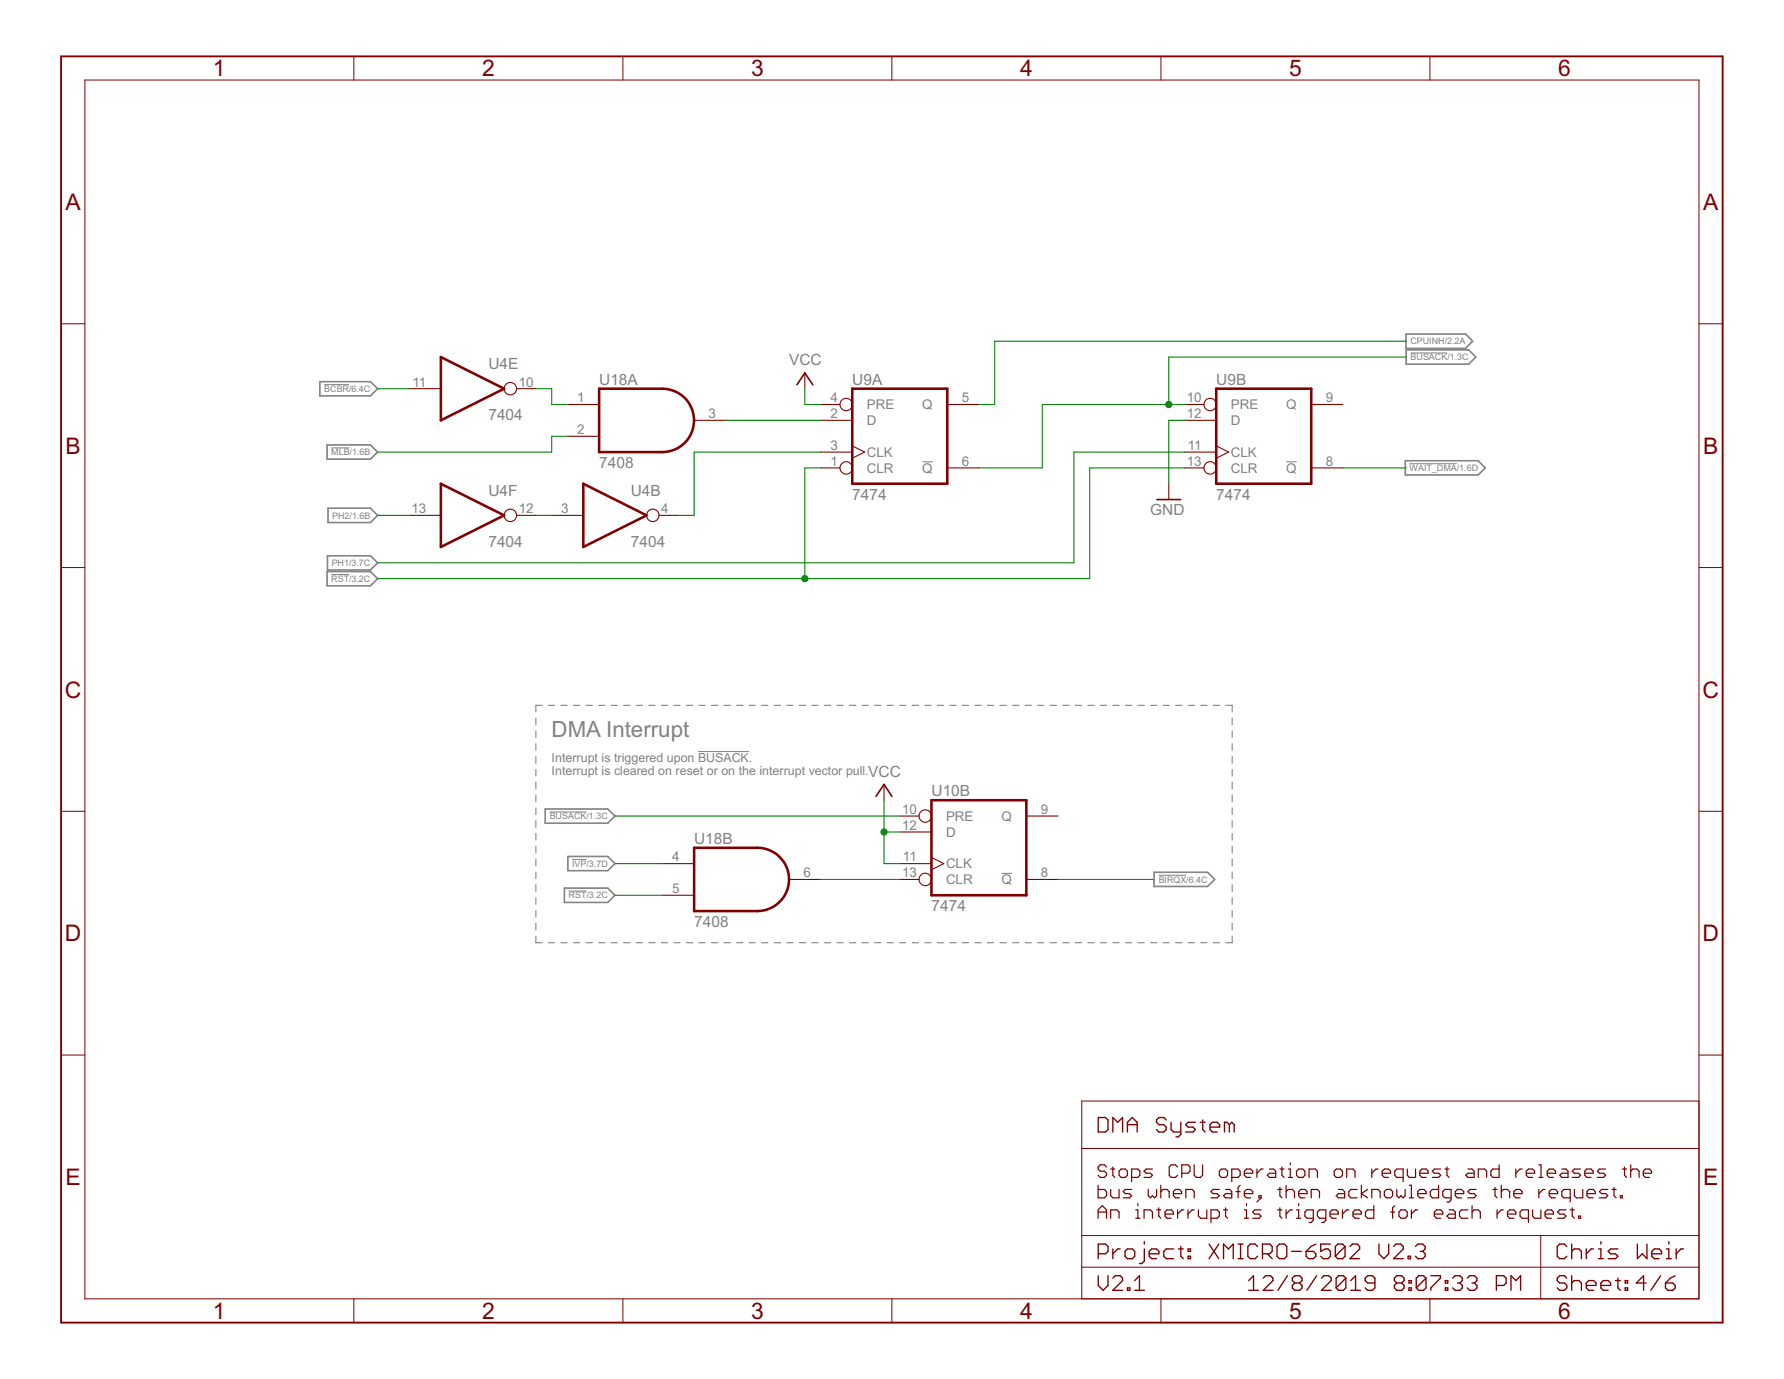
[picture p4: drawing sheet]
<svg xmlns="http://www.w3.org/2000/svg" width="279mm" height="216mm" viewBox="0 0 279 216" stroke-linecap="round" stroke-linejoin="round" font-family="sans-serif">
<g fill="none" stroke="#808080" stroke-width=".16">
<path d="M220.9 55.3h5.8M50.8 60.2h3.9M51.9 70.1h2.9M144.4 72.3h1.7M201.4 72.3h1.7M220.7 72.6h7.5M51.9 90h2.8M109.3 117.7h8M86.1 127.1h5.7M89 139.5h2.8M89.6 134.6h2.2M156.8 136.7h1.7"/>
<path d="M181.5 137h4.3"/>
</g>
<g fill="none" stroke="#808080" stroke-width=".17">
<path d="M83.9 112.4v1.1M83.9 114.4v1.1M83.9 116.4v1.1M83.9 118.4v1.1M84.9 110.4h-1v1.1M85.9 110.4h1M87.8 110.4h1M89.8 110.4h1M91.8 110.4h1M93.7 110.4h1M95.7 110.4h1M97.7 110.4h1"/>
<path d="M99.6 110.4h1M101.6 110.4h1M103.6 110.4h1M105.5 110.4h1M107.5 110.4h1M109.5 110.4h.9M111.4 110.4h1M113.4 110.4h1M115.4 110.4h1M117.3 110.4h1M119.3 110.4h1M121.2 110.4h1"/>
<path d="M123.2 110.4h1M125.2 110.4h1M127.1 110.4h1M129.1 110.4h1M131.1 110.4h1M133 110.4h1M135 110.4h1M137 110.4h1M138.9 110.4h1M140.9 110.4h1M142.9 110.4h.9M144.8 110.4h1"/>
<path d="M146.8 110.4h1M148.8 110.4h1M150.7 110.4h1M152.7 110.4h1M154.6 110.4h1M156.6 110.4h1M158.6 110.4h1M160.5 110.4h1M162.5 110.4h1M164.5 110.4h1M166.4 110.4h1M168.4 110.4h1"/>
<path d="M170.4 110.4h1M172.3 110.4h1M174.3 110.4h1M176.3 110.4h.9M178.2 110.4h1M180.2 110.4h1M182.2 110.4h.9M184.1 110.4h1M186.1 110.4h1M188 110.4h1M190 110.4h1M192 110.4h1v1.1"/>
<path d="M193 112.4v1.1M193 114.4v1.1M193 116.4v1.1M193 118.4v1.1M83.9 120.5v1M83.9 122.5v1M83.9 124.5v1M83.9 126.5v1M83.9 128.5v1M83.9 130.5v1M83.9 132.5v1M83.9 134.5v1.1"/>
<path d="M83.9 136.5v1.1M83.9 138.5v1.1M193 120.5v1M193 122.5v1M193 124.5v1M193 126.5v1M193 128.5v1M193 130.5v1M193 132.5v1M193 134.5v1.1M193 136.5v1.1M193 138.5v1.1"/>
<path d="M83.9 140.5v1.1M83.9 142.6v1M83.9 144.5v1.1M83.9 146.6v1h1M85.9 147.6h1M87.8 147.6h1M89.8 147.6h1M91.8 147.6h1M93.7 147.6h1M95.7 147.6h1M97.7 147.6h1M99.6 147.6h1"/>
<path d="M101.6 147.6h1M103.6 147.6h1M105.5 147.6h1M107.5 147.6h1M109.5 147.6h.9M111.4 147.6h1M113.4 147.6h1M115.4 147.6h1M117.3 147.6h1M119.3 147.6h1M121.2 147.6h1M123.2 147.6h1"/>
<path d="M125.2 147.6h1M127.1 147.6h1M129.1 147.6h1M131.1 147.6h1M133 147.6h1M135 147.6h1M137 147.6h1M138.9 147.6h1M140.9 147.6h1M142.9 147.6h.9M144.8 147.6h1M146.8 147.6h1"/>
<path d="M148.8 147.6h1M150.7 147.6h1M152.7 147.6h1M154.6 147.6h1M156.6 147.6h1M158.6 147.6h1M160.5 147.6h1M162.5 147.6h1M164.5 147.6h1M166.4 147.6h1M168.4 147.6h1M170.4 147.6h1"/>
<path d="M172.3 147.6h1M174.3 147.6h1M176.3 147.6h.9M178.2 147.6h1M180.2 147.6h1M182.2 147.6h.9M184.1 147.6h1M186.1 147.6h1M188 147.6h1M190 147.6h1M193 146.6v1h-1M193 140.5v1.1"/>
<path d="M193 142.6v1M193 144.5v1.1"/>
</g>
<path d="M50.1 59.8h7.9l1.1 1.1-1.1 1.1h-7.9zM220.2 52.3h9.3l1.1 1.1-1.1 1.1h-9.3zM220.2 54.8h9.8l1.1 1.1-1.1 1.1h-9.8zM51.2 69.7h6.8l1.1 1.1-1.1 1.1h-6.8zM51.4 79.6h6.6l1.1 1.1-1.1 1.1h-6.6zM220.1 72.1h11.4l1.1 1.2-1.1 1.1h-11.4zM51.2 89.5h6.8l1.1 1.1-1.1 1.1h-6.8zM51.3 87h6.7l1.1 1.1-1.1 1.1h-6.7zM85.4 126.7h9.8l1.1 1.1-1.1 1.1h-9.8zM88.4 139h6.8l1.1 1.2-1.1 1.1h-6.8zM88.9 134.1h6.3l1.1 1.1-1.1 1.1h-6.3zM180.7 136.6h8.4l1.1 1.1-1.1 1.1h-8.4z" fill="none" stroke="#808080" stroke-width=".25"/>
<path d="M9.6 8.8h260.2v198.3h-260.2z" fill="none" stroke="#800000" stroke-width=".3"/>
<g fill="none" stroke="#800000" stroke-width=".16">
<path d="M13.3 12.5h252.8v190.8h-252.8zM55.4 8.8v3.7M97.6 8.8v3.7M139.7 8.8v3.7M181.8 8.8v3.7M223.9 8.8v3.7M9.6 50.7h3.7M266.1 50.7h3.7M9.6 88.9h3.7M266.1 88.9h3.7M9.6 127h3.7M266.1 127h3.7"/>
<path d="M9.6 165.2h3.7M169.4 179.8h96.7M266.1 165.2h3.7M266.1 172.4h-96.7v30.9M169.4 193.4h96.7M169.4 198.4h96.7M241.3 193.4v9.9M55.4 203.3v3.8M97.6 203.3v3.8M139.7 203.3v3.8M181.8 203.3v3.8M223.9 203.3v3.8"/>
</g>
<g fill="none" stroke="#800000" stroke-width=".21">
<path d="M172 175h1.1l.4 .3v1.5l-.4 .4h-1.1zM174.3 177.2v-2.2l.7 .7 .8-.7v2.2M176.6 177.2v-1.5l.7-.7 .8 .7v1.5M176.6 176.1h1.5M182.6 175.3l-.3-.3h-.8l-.4 .3v.4l.4 .4h.8l.3 .4v.3l-.3 .4h-.8l-.4-.4M183.4 175.7v1.1l.4 .4h1.1M184.9 175.7v1.9l-.3 .4h-.4M187.2 175.7h-1.1l-.4 .4 .4 .4h.7l.4 .3-.4 .4h-1.1M188 175.7h.7M188.4 175.3v1.5l.3 .4M189.5 176.5h1.5v-.4l-.4-.4h-.7l-.4 .4v.7l.4 .4h.7M192.5 176.1l-.3-.4h-.4v1.5"/>
<path d="M192.5 176.1v1.1M192.5 176.1l.4-.4 .4 .4v1.1M172 196.3h1.1l.4-.4v-.7l-.4-.4h-1.1v2.3M172 199.7v1.6l.8 .7 .7-.7v-1.6M174.3 195.5v1.6M175.4 195.5h-.4l-.7 .8M176.6 195.5h.7l.4 .4v.8l-.4 .4h-.7l-.4-.4v-.8zM179.2 195.5v1.9l-.4 .4h-.3M179.2 194.4v.4M180 196.3h1.5v-.4l-.4-.4h-.7l-.4 .4v.8l.4 .4h.7M183.8 195.5h-1.2l-.3 .4v.8l.3 .4h1.2M184.6 195.5h.7"/>
<path d="M184.9 195.2v1.5l.4 .4M186.1 195.5h.4v.4h-.4zM186.1 196.7h.4v.4h-.4zM189.4 194.8l1.5 2.3M190.9 194.8l-1.5 2.3M191.6 197.1v-2.3l.8 .7 .7-.7v2.3M193.9 194.8h.8M193.9 197.1h.8M194.3 194.8v2.3M197 195.2l-.4-.4h-.8l-.4 .4v1.5l.4 .4h.8l.4-.4M197.7 196.3h1.2l.3-.4v-.7l-.3-.4h-1.2v2.3M198.5 196.3l.7 .8"/>
<path d="M200.4 194.8h.7l.4 .4v1.5l-.4 .4h-.7l-.4-.4v-1.5zM201.6 199.7l-1.5 2.3M202.3 195.9h1.5M204.6 195.9h1.1l.4 .4v.4l-.4 .4h-.8l-.3-.4zM206.1 194.8l-.8 .4-.7 .7M206.2 199.7l-1.5 2.3M208.4 194.8h-1.6v1.1l.8-.4h.4l.4 .4v.8l-.4 .4h-.8l-.4-.4M210.7 195.2l-.4-.4h-.8l-.4 .4v1.5M210.7 195.2v1.5l-.4 .4h-.8l-.4-.4M210.7 195.2l-1.6 1.5M211.4 195.2l.4-.4h.8l.3 .4v.3l-1.5 1.6h1.5M216 194.8v1.5l.7 .8 .8-.8v-1.5"/>
<path d="M218.2 195.2l.4-.4h.8l.4 .4v.3l-1.6 1.6h1.6M220.5 196.7h.4v.4h-.4zM221.7 195.2l.4-.4h.7l.4 .4v.3l-.4 .4M222.4 195.9h.4M222.8 195.9l.4 .4v.4l-.4 .4h-.7l-.4-.4M224.1 199.7h1.5v.4l-1.5 1.5v.4M245.4 195.2l-.4-.4h-.7l-.4 .4v1.5l.4 .4h.7l.4-.4M246.1 195.9l.4-.4h.8l.4 .4v1.2M246.1 194.8v2.3M246.1 199.7v2.3M248.4 195.5v1.6M249.6 195.5h-.4l-.8 .8"/>
<path d="M250.3 195.5h.4v1.6M250.3 197.1h.8M250.7 194.4v.4M253.4 195.5h-1.2l-.3 .4 .3 .4h.8l.4 .4-.4 .4h-1.1M256.4 194.8v2.3l.8-.8 .7 .8v-2.3M258.7 196.3h1.5v-.4l-.4-.4h-.7l-.4 .4v.8l.4 .4h.7M260.1 199.7l-1.5 2.3M261 195.5h.4v1.6M261 197.1h.7M261.4 194.4v.4M262.4 199.7l-.8 .4-.8 .8M262.5 195.5v1.6"/>
<path d="M263.7 195.5h-.4l-.8 .8M174.3 200.1l.4-.4h.7l.4 .4v.4l-1.5 1.5h1.5M176.6 201.6h.4v.4h-.4zM177.7 202h1.5M177.7 200.5l.8-.8v2.3M195.6 202h1.5M195.6 200.5l.7-.8v2.3M197.8 200.1l.4-.4h.8l.4 .4v.4l-1.6 1.5h1.6M202.8 200.9l-.4 .4v.3l.4 .4h.7l.4-.4v-.3l-.4-.4M202.8 200.9l-.4-.4v-.4l.4-.4h.7l.4 .4v.4l-.4 .4M202.8 200.9h.7M207 200.1l.3-.4h.8l.4 .4v.4l-1.5 1.5h1.5"/>
<path d="M210.8 200.1v1.5l-.4 .4h-.8l-.3-.4M210.8 200.1l-.4-.4h-.8l-.3 .4v1.5M210.8 200.1l-1.5 1.5M211.5 202h1.6M211.5 200.5l.8-.8v2.3M215.3 200.9h-1.1l-.4-.4v-.4l.4-.4h.7l.4 .4v1.5l-.4 .4h-.7l-.4-.4M218.8 200.9l-.4 .4v.3l.4 .4h.7l.4-.4v-.3l-.4-.4M218.8 200.9l-.4-.4v-.4l.4-.4h.7l.4 .4v.4l-.4 .4M218.8 200.9h.7M220.7 201.6h.3v.4h-.3zM220.7 200.5h.3v.4h-.3zM223.3 200.1v1.5l-.4 .4h-.7l-.4-.4"/>
<path d="M223.3 200.1l-.4-.4h-.7l-.4 .4v1.5M223.3 200.1l-1.5 1.5M226.4 201.6h.3v.4h-.3zM226.4 200.5h.3v.4h-.3zM227.5 200.1l.4-.4h.7l.4 .4v.4l-.4 .4M228.3 200.9h.3M228.6 200.9l.4 .4v.3l-.4 .4h-.7l-.4-.4M229.8 200.1l.4-.4h.7l.4 .4v.4l-.4 .4M230.5 200.9h.4M230.9 200.9l.4 .4v.3l-.4 .4h-.7l-.4-.4M234.4 201.3h1.1l.4-.4v-.8l-.4-.4h-1.1v2.3M236.6 202v-2.3l.8 .8 .7-.8v2.3"/>
<path d="M245.4 200.1l-.4-.4h-.7l-.4 .4v.4l.4 .4h.7l.4 .4v.3l-.4 .4h-.7l-.4-.4M246.1 200.9l.4-.4h.8l.4 .4v1.1M248.4 201.3h1.6v-.4l-.4-.4h-.8l-.4 .4v.7l.4 .4h.8M250.7 201.3h1.5v-.4l-.3-.4h-.8l-.4 .4v.7l.4 .4h.8M253 200.5h.8M253.4 200.1v1.5l.4 .4M254.5 201.6h.4v.4h-.4zM254.5 200.5h.4v.4h-.4zM257.8 200.9h-1.5l1.1-1.2v2.3M260.8 200.9h1.2l.4 .4v.3l-.4 .4h-.8l-.4-.4z"/>
</g>
<g fill="none" stroke="#800000" stroke-width=".19">
<path d="M172 185.6v1.9h1l.3-.3v-.6l-.3-.4h-1M172 190.7v-1.3l.6-.6 .7 .6v1.3M172 189.8h1.3M173.3 182.7l-.3-.3h-.7l-.3 .3v.3l.3 .4h.7l.3 .3v.3l-.3 .3h-.7l-.3-.3M173.9 183h.7M173.9 186.2v1l.4 .3h1v-1.3M173.9 190.7v-1.3h1l.4 .4v.9M174.3 182.7v1.3l.3 .3M175.6 183h.6l.4 .4v.6l-.4 .3h-.6l-.3-.3v-.6zM177.2 184.3h1l.3-.3v-.6l-.3-.4h-1v2M177.2 186.2h-1l-.3 .4 .3 .3h.7l.3 .3-.3 .3h-1M177.9 189.4h.3v1.3"/>
<path d="M177.9 190.7h.6M178.2 188.4v.4M179.2 190.7v-1.3h1l.3 .4v.9M179.8 186.2v1l.4 .3 .3-.3 .3 .3 .3-.3v-1M180.5 183h-1l-.3 .4 .3 .3h.7l.3 .3-.3 .3h-1M181.1 189.4h.7M181.5 189.1v1.3l.3 .3M181.8 186.6l.3-.4h.7l.3 .4v.9M181.8 185.6v1.9M182.5 190.1h1.3v-.3l-.4-.4h-.6l-.3 .4v.6l.3 .3h.6M183.8 186.9h1.3v-.3l-.4-.4h-.6l-.3 .4v.6l.3 .3h.6M184.4 182.7l-.3-.3h-.7l-.3 .3v1.3l.3 .3h.7l.3-.3"/>
<path d="M184.4 189.4v1.3M185.1 183.7h1l.3-.3v-.7l-.3-.3h-1v1.9M185.4 189.4h-.3l-.7 .7M185.7 187.5v-1.3h1l.3 .4v.9M186.1 189.4v1.3M187 182.4v1.6l.4 .3h.6l.3-.3v-1.6M187 189.4h-.3l-.6 .7M187.7 189.4v1l.3 .3h1v-1.3M189.7 190.7h.9l.4-.3v-.6l-.4-.4h-.9v2M191 186.2h-1l-.3 .4 .3 .3h.6l.4 .3-.4 .3h-.9M191.3 183h.6l.4 .4v.6l-.4 .3h-.6l-.3-.3v-.6zM191.6 189.4h.7"/>
<path d="M191.9 186.2h.7l.3 .4v.9h-1l-.3-.3 .3-.3h1M191.9 189.1v1.3l.4 .3M192.9 184.3h1l.3-.3v-.6l-.3-.4h-1v2M193.6 186.6h.6M194.2 185.6l-.3 .3v1.6M194.9 183.7h1.3v-.3l-.3-.4h-.7l-.3 .4v.6l.3 .3h.7M194.9 186.9h1.3v-.3l-.3-.4h-.7l-.3 .4v.6l.3 .3h.7M194.9 189.4h.3v1.3M194.9 190.7h.6M195.2 188.4v.4M196.8 183v1.3M197.2 187.2h.3v.3h-.3z"/>
<path d="M197.5 187.5l-.7 .7M197.5 189.4h-1l-.3 .4 .3 .3h.7l.3 .3-.3 .3h-1M197.8 183h-.3l-.7 .7M198.8 183h.7l.3 .4v.9h-1l-.3-.3 .3-.3h1M200.1 186.2h.7M200.1 189.4h.7M200.4 183h.7M200.4 185.9v1.3l.4 .3M200.4 189.1v1.3l.4 .3M200.8 182.7v1.3l.3 .3M201.4 186.6l.4-.4h.6l.3 .4v.9M201.4 185.6v1.9"/>
<path d="M201.4 189.4v1.3M201.8 184.3h.6M201.8 183h.3v1.3M202.1 182.1v.3M202.4 189.4h-.3l-.7 .7M203.1 183.4l.3-.4h.6l.4 .4v.6l-.4 .3h-.6l-.3-.3zM203.1 189.4h.3v1.3M203.1 190.7h.6M203.4 186.9h1.3v-.3l-.3-.4h-.7l-.3 .4v.6l.3 .3h.7M203.4 188.4v.4M205 184.3v-1.3h1l.3 .4v.9M205.4 187.5v-1.3h.9l.4 .4v.9"/>
<path d="M205.7 190.7h-1l-.3-.3v-.6l.3-.4h1v1.7l-.3 .3h-.4M207.6 190.7h-.9l-.4-.3v-.6l.4-.4h.9v1.7l-.3 .3h-.3M208.3 190.1h1.3v-.3l-.3-.4h-.7l-.3 .4v.6l.3 .3h.7M209.3 183h.6l.3 .4v.6l-.3 .3h-.6l-.3-.3v-.6zM209.6 186.2h.6l.4 .4v.9h-1l-.3-.3 .3-.3h1M210.2 189.4v1.3M210.9 184.3v-1.3h1l.3 .4v.9M211.2 189.4h-.3l-.7 .7M211.9 190.1h1.3v-.3l-.3-.4h-.7l-.3 .4v.6l.3 .3h.7M212.6 186.2h-1l-.4 .4v.6l.4 .3h1M213.2 185.6v1.9M214.2 186.2l-1 .7 1 .6"/>
<path d="M214.8 183v1.3M214.8 187.5v-1.3h1l.4 .4v.9M215.2 188.8v1.9h-1l-.4-.3v-.6l.4-.4h1M215.8 183h-.3l-.7 .7M216.5 183.7h1.3v-.3l-.4-.4h-.6l-.3 .4v.6l.3 .3h.6M217.1 186.2h.7l.3 .4v.6l-.3 .3h-.7l-.3-.3v-.6zM217.8 189.8h.6M218.4 188.8l-.3 .3v1.6M218.8 186.2v1l.3 .3 .3-.3 .4 .3 .3-.3v-1M219.4 189.4h.7l.3 .4v.6l-.3 .3h-.7l-.3-.3v-.6zM219.8 184.3h-1l-.4-.3v-.6l.4-.4h1v2M220.4 183v1l.3 .3h1v-1.3"/>
<path d="M220.7 187.5h.7M220.7 185.6h.3v1.9M221 189.4v1.3M222 186.9h1.4v-.3l-.4-.4h-.6l-.4 .4v.6l.4 .3h.6M222 189.4h-.3l-.7 .7M222.4 183.7h1.3v-.3l-.3-.4h-.7l-.3 .4v.6l.3 .3h.7M224.6 190.1h1.4v-.3l-.4-.4h-.6l-.4 .4v.6l.4 .3h.6M225.3 185.6v1.9h-1l-.3-.3v-.6l.3-.4h1M225.6 183h-1l-.3 .4 .3 .3h.7l.3 .3-.3 .3h-1M226.3 183h.6M226.6 182.7v1.3l.3 .3M226.9 189.4h.7l.3 .4v.9h-1l-.3-.3 .3-.3h1"/>
<path d="M227.3 187.5h-1l-.3-.3v-.6l.3-.4h1v1.7l-.4 .3h-.3M227.9 186.9h1.3v-.3l-.3-.4h-.7l-.3 .4v.6l.3 .3h.7M229.9 183h.6l.4 .4v.9h-1l-.3-.3 .3-.3h1M229.9 189.4h-1l-.3 .4v.6l.3 .3h1M230.5 189.8l.4-.4h.6l.3 .4v.9M230.5 188.8v1.9M231.2 186.2h-1l-.3 .4 .3 .3h.7l.3 .3-.3 .3h-1M231.5 184.3v-1.3h1l.3 .4v.9M233.8 186.2h.7M234.1 185.9v1.3l.4 .3M234.5 189.4v1.3M234.8 182.4v1.9h-1l-.3-.3v-.6l.3-.4h1"/>
<path d="M235.1 186.6l.3-.4h.7l.3 .4v.9M235.1 185.6v1.9M235.4 189.4h-.3l-.6 .7M236.1 190.1h1.3v-.3l-.3-.4h-.7l-.3 .4v.6l.3 .3h.7M237.1 186.9h1.3v-.3l-.3-.4h-.7l-.3 .4v.6l.3 .3h.7M237.4 183v1.3M238.4 183h-.3l-.7 .7M239 183.7h1.3v-.3l-.3-.4h-.6l-.4 .4v.6l.4 .3h.6M239.4 190.7h-1l-.3-.3v-.6l.3-.4h1v2M240 189.4v1l.3 .3h1v-1.3M241 182.4h.3v1.9M241 184.3h.7"/>
<path d="M241 186.2v1.3M242 186.2h-.3l-.7 .7M242 190.1h1.3v-.3l-.3-.4h-.7l-.3 .4v.6l.3 .3h.7M242.3 183.7h1.3v-.3l-.3-.4h-.7l-.3 .4v.6l.3 .3h.7M242.6 186.9h1.3v-.3l-.3-.4h-.6l-.4 .4v.6l.4 .3h.6M244.6 183h.7l.3 .4v.9h-1l-.3-.3 .3-.3h1M245.3 189.4h-1l-.4 .4 .4 .3h.6l.4 .3-.4 .3h-1M245.9 187.5h-1l-.3-.3v-.6l.3-.4h1v2M245.9 189.4h.7M246.2 189.1v1.3l.4 .3M246.6 186.2v1l.3 .3h1v-1.3M247.2 190.4h.3v.3h-.3z"/>
<path d="M247.5 183h-.9l-.4 .4 .4 .3h.6l.3 .3-.3 .3h-1M248.2 183.7h1.3v-.3l-.3-.4h-.7l-.3 .4v.6l.3 .3h.7M248.5 186.9h1.3v-.3l-.3-.4h-.6l-.4 .4v.6l.4 .3h.6M251.5 183h-1l-.3 .4 .3 .3h.6l.4 .3-.4 .3h-.9M251.8 186.2h-1l-.3 .4 .3 .3h.7l.3 .3-.3 .3h-1M252.5 186.2h.6M252.8 185.9v1.3l.3 .3M253.8 187.2h.3v.3h-.3zM254.1 183h.6M254.4 182.7v1.3l.3 .3M255.4 183.4l.3-.4h.7l.3 .4v.9M255.4 182.4v1.9"/>
<path d="M257.4 183.7h1.3v-.3l-.4-.4h-.6l-.3 .4v.6l.3 .3h.6"/>
</g>
<path d="M69 55.9l10 5-10 4.9zM69 75.7l10 5-10 4.9zM91.4 75.7l9.9 5-9.9 4.9zM93.8 60.9h9.9a5 5 0 0 1 5 4.9 5 5 0 0 1-5 5h-9.9zM133.5 60.9h14.9v14.8h-14.9zM190.5 60.9h14.9v14.8h-14.9zM108.7 132.7h9.9a5 5 0 0 1 5 5 5 5 0 0 1-5 4.9h-9.9zM145.9 125.3h14.8v14.9h-14.8z" fill="none" stroke="#800000" stroke-width=".4"/>
<g fill="none" stroke="#800000" stroke-width=".17">
<path d="M126 58.4v2.5M64.1 60.9h4.9M80.9 60.9h3M88.9 63.3h4.9M88.9 68.3h4.9M108.7 65.8h5M128.5 73.3h3.1M128.5 65.8h5M128.5 70.8h5M128.5 63.3h3.1M133.5 69.8l1.9 1-1.9 .9M148.4 73.3h4.9"/>
<path d="M148.4 63.3h4.9M183 75.7v2.5M185.5 73.3h3.1M185.5 65.8h5M185.5 70.8h5M185.5 63.3h3.1M190.5 69.8l1.9 1-1.9 .9M205.4 73.3h4.9M205.4 63.3h4.9M64.1 80.7h4.9M80.9 80.7h3M86.4 80.7h5"/>
<path d="M103.2 80.7h3M103.7 135.2h5M123.6 137.7h4.9M138.5 122.8v2.5M140.9 137.7h3.1M140.9 130.3h5M140.9 135.2h5M140.9 127.8h3.1M145.9 134.2l1.9 1-1.9 1M160.7 137.7h5M160.7 127.8h5M103.7 140.2h5"/>
<circle cx="79.9" cy="60.9" r=".97"/>
<circle cx="132.5" cy="63.3" r=".97"/>
<circle cx="132.5" cy="73.3" r=".97"/>
<circle cx="189.5" cy="73.3" r=".97"/>
<circle cx="189.5" cy="63.3" r=".97"/>
<circle cx="79.9" cy="80.7" r=".97"/>
<circle cx="102.2" cy="80.7" r=".97"/>
<circle cx="144.9" cy="127.8" r=".97"/>
<circle cx="144.9" cy="137.7" r=".97"/>
</g>
<path d="M124.8 60.2l1.2-1.8 1.3 1.8M181.2 78.2h3.7M137.2 124.7l1.3-1.9 1.2 1.9" fill="none" stroke="#800000" stroke-width=".25"/>
<g fill="none" stroke="#008000" stroke-width=".17">
<path d="M220.2 53.4h-64.4v9.9h-2.5M220.2 55.9h-37.2v7.4M59.1 60.9h5M83.9 60.9h2.5v2.4h2.5M88.9 68.3h-2.5v2.5h-27.3M113.7 65.8h14.8M126 60.9v2.4h2.5M128.5 73.3h-2.5v17.3M128.5 70.8h-19.8v9.9h-2.5M185.5 63.3h-22.3v10h-9.9M185.5 65.8h-2.5v9.9M185.5 70.8h-17.3v17.3h-109.1"/>
<path d="M185.5 73.3h-14.8v17.3h-111.6M210.3 73.3h9.9M59.1 80.7h5M83.9 80.7h2.5M96.3 135.2h7.4M96.3 127.8h44.6M128.5 137.7h12.4M138.5 125.3v9.9h2.4M138.5 130.3h2.4M165.7 137.7h14.9M96.3 140.2h7.4"/>
</g>
<g fill="#008000" stroke="#008000" stroke-width=".16">
<circle cx="138.5" cy="130.3" r=".49"/>
<circle cx="183" cy="63.3" r=".49"/>
<circle cx="126" cy="90.6" r=".49"/>
</g>
<g font-size="4" fill="#800000">
<text x="33.4" y="11.9">1</text>
<text x="75.5" y="11.9">2</text>
<text x="117.6" y="11.9">3</text>
<text x="159.8" y="11.9">4</text>
<text x="201.9" y="11.9">5</text>
<text x="244" y="11.9">6</text>
<text x="10.2" y="32.9">A</text>
<text x="266.8" y="32.9">A</text>
<text x="10.2" y="71.1">B</text>
<text x="266.8" y="71.1">B</text>
<text x="10.1" y="109.2">C</text>
<text x="266.6" y="109.2">C</text>
<text x="10.1" y="147.4">D</text>
<text x="266.6" y="147.4">D</text>
<text x="10.2" y="185.5">E</text>
<text x="266.8" y="185.5">E</text>
<text x="33.4" y="206.5">1</text>
<text x="75.5" y="206.5">2</text>
<text x="117.6" y="206.5">3</text>
<text x="159.8" y="206.5">4</text>
<text x="201.9" y="206.5">5</text>
<text x="244" y="206.5">6</text>
</g>
<text font-size="3.9" fill="#808080" x="86.4" y="115.4">DMA Interrupt</text>
<g font-size="2.7" fill="#808080">
<text x="76.5" y="57.8">U4E</text>
<text x="123.6" y="57.1">VCC</text>
<text x="76.5" y="65.8">7404</text>
<text x="93.8" y="60.2">U18A</text>
<text x="133.5" y="60.2">U9A</text>
<text x="190.5" y="60.2">U9B</text>
<text x="76.5" y="77.6">U4F</text>
<text x="93.8" y="73.3">7408</text>
<text x="98.8" y="77.6">U4B</text>
<text x="133.5" y="78.2">7474</text>
<text x="180.1" y="80.7">GND</text>
<text x="190.5" y="78.2">7474</text>
<text x="76.5" y="85.6">7404</text>
<text x="98.8" y="85.6">7404</text>
<text x="136" y="121.6">VCC</text>
<text x="145.9" y="124.7">U10B</text>
<text x="108.7" y="132.1">U18B</text>
<text x="145.9" y="142.6">7474</text>
<text x="108.7" y="145.1">7408</text>
</g>
<g font-size="2.3" fill="#808080">
<text x="64.6" y="60.5">11</text>
<text x="81.2" y="60.5">10</text>
<text x="90.4" y="63">1</text>
<text x="111" y="65.5">3</text>
<text x="130" y="65.5">2</text>
<text x="130" y="63">4</text>
<text x="135.8" y="64.1">PRE</text>
<text x="144.4" y="64.1">Q</text>
<text x="150.6" y="63">5</text>
<text x="185.9" y="65.5">12</text>
<text x="185.9" y="63">10</text>
<text x="192.8" y="64.1">PRE</text>
<text x="201.4" y="64.1">Q</text>
<text x="207.6" y="63">9</text>
<text x="90.4" y="67.9">2</text>
<text x="130" y="70.4">3</text>
<text x="135.8" y="66.6">D</text>
<text x="135.8" y="71.5">CLK</text>
<text x="186" y="70.4">11</text>
<text x="192.8" y="66.6">D</text>
<text x="192.8" y="71.5">CLK</text>
<text x="130" y="72.9">1</text>
<text x="135.8" y="74">CLR</text>
<text x="144.4" y="74">Q</text>
<text x="150.6" y="72.9">6</text>
<text x="185.9" y="72.9">13</text>
<text x="192.8" y="74">CLR</text>
<text x="201.4" y="74">Q</text>
<text x="207.6" y="72.9">8</text>
<text x="64.4" y="80.3">13</text>
<text x="81.2" y="80.3">12</text>
<text x="87.9" y="80.3">3</text>
<text x="103.5" y="80.3">4</text>
<text x="141.3" y="129.9">12</text>
<text x="141.3" y="127.4">10</text>
<text x="148.2" y="131">D</text>
<text x="148.2" y="128.5">PRE</text>
<text x="156.8" y="128.5">Q</text>
<text x="163" y="127.4">9</text>
<text x="105.3" y="134.9">4</text>
<text x="125.9" y="137.3">6</text>
<text x="141.3" y="137.3">13</text>
<text x="141.4" y="134.9">11</text>
<text x="148.2" y="135.9">CLK</text>
<text x="163" y="137.3">8</text>
<text x="105.3" y="139.8">5</text>
<text x="148.2" y="138.4">CLR</text>
<text x="156.8" y="138.4">Q</text>
</g>
<g font-size="2.2" fill="#808080">
<text x="86.4" y="119.3">Interrupt is triggered upon BUSACK.</text>
<text x="86.4" y="121.3">Interrupt is cleared on reset or on the interrupt vector pull.</text>
</g>
<g font-size="1.6" fill="#808080">
<text x="220.9" y="53.9">CPUINH/2.2A</text>
<text x="220.9" y="56.4">BUSACK/1.3C</text>
<text x="50.8" y="61.4">BCBR/6.4C</text>
<text x="51.9" y="71.3">MLB/1.6B</text>
<text x="220.8" y="73.8">WAIT_DMA/1.6D</text>
<text x="52" y="81.2">PH2/1.6B</text>
<text x="51.9" y="88.6">PH1/3.7C</text>
<text x="51.9" y="91.1">RST/3.2C</text>
<text x="86.1" y="128.3">BUSACK/1.3C</text>
<text x="89.6" y="135.7">IVP/3.7D</text>
<text x="89.1" y="140.7">RST/3.2C</text>
<text x="181.5" y="138.2">BIRQX/6.4C</text>
</g>
</svg>
